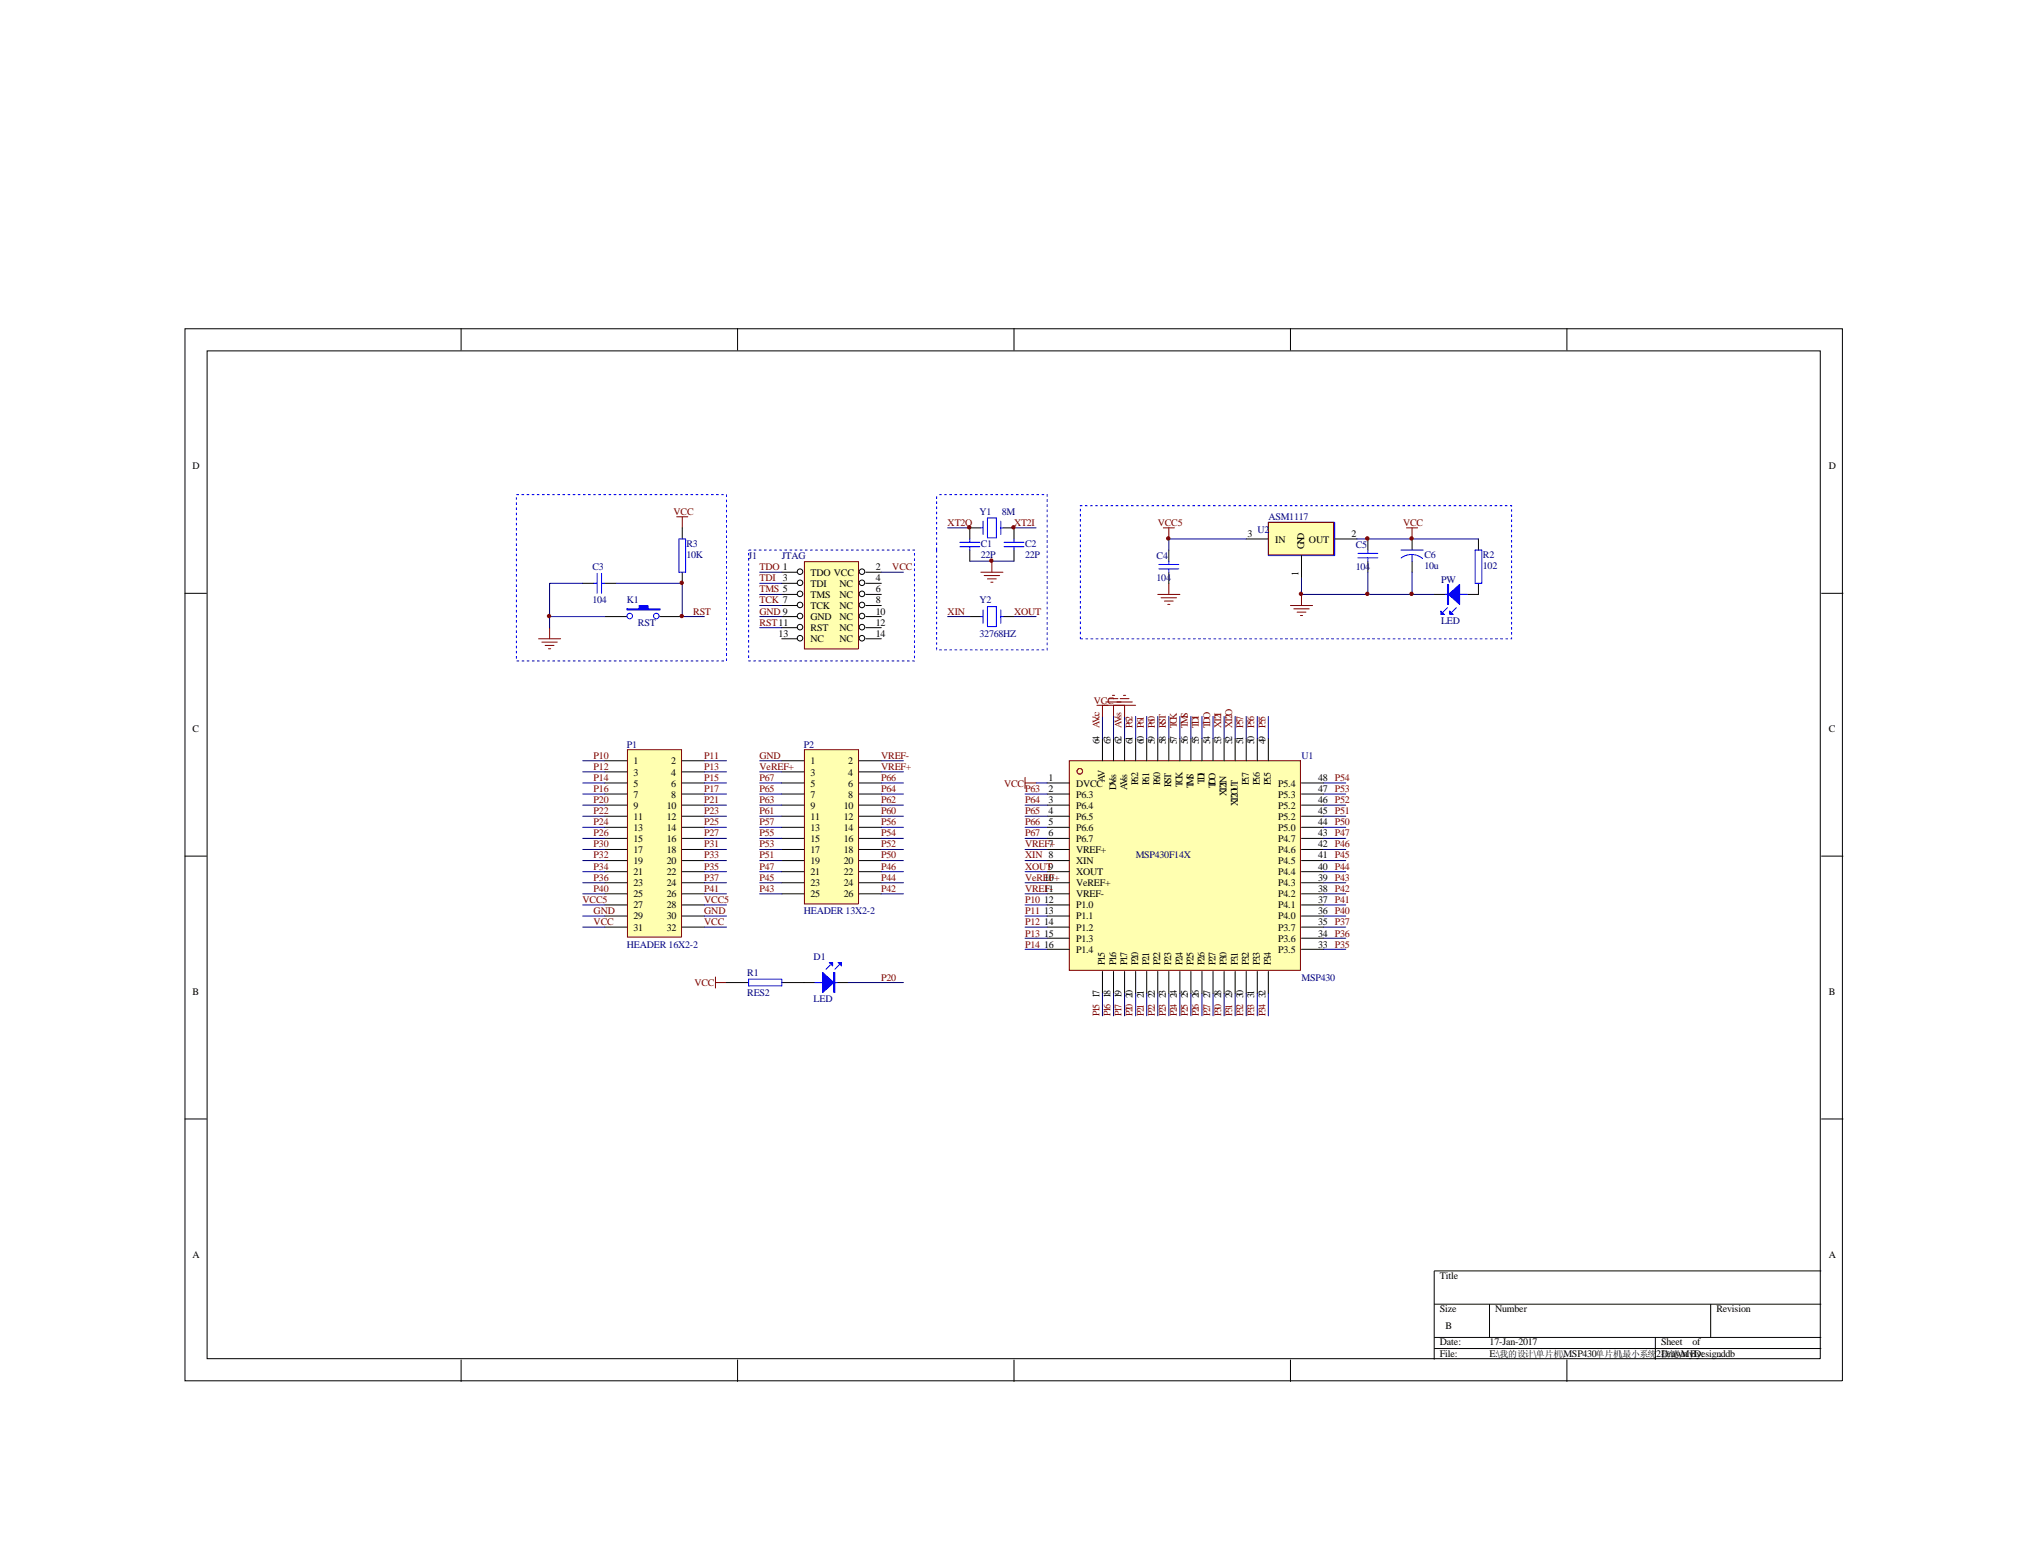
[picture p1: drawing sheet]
<svg xmlns="http://www.w3.org/2000/svg" width="279mm" height="216mm" viewBox="0 0 279 216" stroke-linecap="round" stroke-linejoin="round" font-family="sans-serif">
<g fill="none" stroke="#000" stroke-width=".14">
<path d="M25.5 45.3h228.3v144.9h-228.3zM28.5 48.3h222.3v138.9h-222.3zM63.5 45.2v3.1M101.6 45.2v3.1M139.7 45.2v3.1M177.8 45.2v3.1M215.9 45.2v3.1M25.4 81.7h3.1M250.9 81.7h3.1M25.4 118h3.1M250.9 118h3.1M25.4 154.2h3.1"/>
<path d="M250.9 154.2h3.1M197.6 179.7h53.3M205.2 179.7v4.6M235.7 179.7v4.6M250.9 175.1h-53.3v12.2M63.5 187.3v3.1M101.6 187.3v3.1M139.7 187.3v3.1M177.8 187.3v3.1M197.6 184.3h53.3M197.6 185.8h53.3M215.9 187.3v3.1"/>
<path d="M228.1 184.3v3"/>
</g>
<path d="M147.3 104.8h31.9v28.9h-31.9z" fill-rule="evenodd" fill="#ffffb0" stroke="#800000" stroke-width=".14"/>
<g fill="none" stroke="#000" stroke-width=".14">
<path d="M94 72.7v1.6M94 78.8v1.6M80.3 80.4h1.5M83.3 85h3.1M83.3 80.4h1.6M90.9 85h3.1M144.3 107.9h3M144.3 109.4h3M144.3 110.9h3M144.3 112.5h3M144.3 114h3M144.3 115.5h3"/>
<path d="M144.3 117h3M144.3 118.6h3M151.9 101.8v3M153.4 101.8v3M154.9 101.8v3M156.5 101.8v3M158 101.8v3M159.5 101.8v3M161 101.8v3M162.6 101.8v3M164.1 101.8v3M165.6 101.8v3"/>
<path d="M167.1 101.8v3M168.6 101.8v3M170.2 101.8v3M171.7 101.8v3M173.2 101.8v3M174.7 101.8v3M179.3 107.9h3.1M179.3 109.4h3.1M179.3 110.9h3.1M179.3 112.5h3.1M179.3 114h3.1M179.3 115.5h3.1"/>
<path d="M179.3 117h3.1M179.3 118.6h3.1M144.3 120.1h3M144.3 121.6h3M144.3 123.2h3M144.3 124.7h3M144.3 126.2h3M144.3 127.7h3M144.3 129.3h3M144.3 130.8h3M151.9 133.8v3.1M153.4 133.8v3.1"/>
<path d="M154.9 133.8v3.1M156.5 133.8v3.1M158 133.8v3.1M159.5 133.8v3.1M161 133.8v3.1M162.6 133.8v3.1M164.1 133.8v3.1M165.6 133.8v3.1M167.1 133.8v3.1M168.6 133.8v3.1M170.2 133.8v3.1M171.7 133.8v3.1"/>
<path d="M173.2 133.8v3.1M174.7 133.8v3.1M179.3 120.1h3.1M179.3 121.6h3.1M179.3 123.2h3.1M179.3 124.7h3.1M179.3 126.2h3.1M179.3 127.7h3.1M179.3 129.3h3.1M179.3 130.8h3.1"/>
</g>
<circle cx="148.8" cy="106.3" r=".38" fill="none" stroke="#f00" stroke-width=".14"/>
<path d="M93.2 71.2h1.6M94 71.2v1.5M160.3 72.7h1.5M161 72.7v1.6M74.2 88h3M74.6 88.5h2.2M75.1 88.9h1.2M75.6 89.4h.3M75.7 86.5v1.5" fill="none" stroke="#800000" stroke-width=".14"/>
<path d="M86.4 83.9h1.7v-.5h1.2v.5h1.6v.1h-4.5z" fill-rule="evenodd" fill="#00f" stroke="#00f" stroke-width=".14"/>
<g fill="none" stroke="#00f" stroke-width=".14">
<path d="M82.3 79v2.7M82.9 79v2.7M93.5 74.3h1v4.5h-1zM81.8 80.4h.5M82.9 80.4h.4"/>
<circle cx="86.8" cy="84.9" r=".38"/>
<circle cx="90.4" cy="84.9" r=".38"/>
</g>
<path d="M80.3 80.4h-4.6v6.1M84.9 80.4h9.1v4.6h3" fill="none" stroke="#000080" stroke-width=".14"/>
<path d="M71.1 68.1h29v23h-29v-23" fill="none" stroke="#00f" stroke-width=".14" stroke-dasharray=".4 .4 .4 .4 .4 .4 .4 .4" stroke-linecap="butt"/>
<path d="M110.9 77.5h7.4v11.9h-7.4z" fill="#ffffb0"/>
<path d="M110.8 77.4h7.5v12h-7.5z" fill="none" stroke="#800000" stroke-width=".14"/>
<g fill="none" stroke="#000" stroke-width=".14">
<path d="M107.7 78.8h2.1M119.3 78.8h2.1M107.7 80.4h2.1M107.7 81.9h2.1M107.7 83.4h2.1M107.7 85h2.1M107.7 86.5h2.1M107.7 88h2.1M119.3 80.4h2.1M119.3 81.9h2.1M119.3 83.4h2.1M119.3 85h2.1"/>
<path d="M119.3 86.5h2.1M119.3 88h2.1"/>
<circle cx="110.2" cy="78.8" r=".38"/>
<circle cx="118.8" cy="78.8" r=".38"/>
<circle cx="110.2" cy="87.9" r=".38"/>
<circle cx="110.2" cy="81.8" r=".38"/>
<circle cx="110.2" cy="80.3" r=".38"/>
<circle cx="110.2" cy="83.3" r=".38"/>
<circle cx="110.2" cy="86.4" r=".38"/>
<circle cx="110.2" cy="84.9" r=".38"/>
<circle cx="118.8" cy="87.9" r=".38"/>
<circle cx="118.8" cy="81.8" r=".38"/>
<circle cx="118.8" cy="80.3" r=".38"/>
<circle cx="118.8" cy="83.3" r=".38"/>
<circle cx="118.8" cy="84.9" r=".38"/>
<circle cx="118.8" cy="86.4" r=".38"/>
</g>
<path d="M104.7 78.8h3M121.4 78.8h3.1M104.7 80.4h3M104.7 81.9h3M104.7 83.4h3M104.7 85h3M104.7 86.5h3" fill="none" stroke="#000080" stroke-width=".14"/>
<path d="M103.1 75.8h22.9v15.3h-22.9v-15.3" fill="none" stroke="#00f" stroke-width=".14" stroke-dasharray=".4 .4 .4 .4 .4 .4 .4 .4" stroke-linecap="butt"/>
<path d="M174.7 72h9.2v4.5h-9.2z" fill="none" stroke="#00f" stroke-width=".14"/>
<path d="M174.8 72.1h8.9v4.4h-8.9z" fill="#ffffb0"/>
<g fill="none" stroke="#800000" stroke-width=".14">
<path d="M135.1 78.8h3.1M135.6 79.3h2.1M136 79.8h1.3M136.7 77.3v1.5M174.8 72h8.9v4.5h-8.9zM193.8 72.7h1.5M194.5 72.7v1.6M136.5 80.2h.3M151.1 97.2h5.4M151.9 97.2v1.5M152.3 96.7h3.7M152.8 96.3h1.2"/>
<path d="M153.3 95.8h.3M153.4 97.2v1.5M154.3 96.3h1.2M154.8 95.8h.3M154.9 97.2v1.5M159.5 81.9h3.1M160 82.4h2.1M160.4 82.8h1.2M160.9 83.3h.3M161 80.4v1.5M177.8 83.4h3M178.2 83.9h2.2"/>
<path d="M178.7 84.3h1.2M179.2 84.8h.3M179.3 81.9v1.5M141.2 107.1v1.5M141.2 107.9h1.5M98.6 134.6v1.5M98.6 135.4h1.5"/>
</g>
<g fill="none" stroke="#000" stroke-width=".14">
<path d="M133.6 75.8v1.5M135.1 72.7h-1.5v1.6M138.2 72.7h1.5v1.6M139.7 75.8v1.5M161 75.8v1.5M161 78.8v1.6M171.7 74.3h3M179.3 76.5v3.1M183.9 74.3h3M188.5 74.3v1.5M188.5 77.3v1.5M194.5 74.3v1.5"/>
<path d="M194.5 77.3v1.5M203.7 74.3v1.5M133.6 85h1.5M138.2 85h1.5M203.7 80.4v1.5h-6.1M100.1 135.4h3M107.7 135.4h9.2"/>
</g>
<g fill="none" stroke="#00f" stroke-width=".14">
<path d="M132.2 75.3h2.8M132.2 74.7h2.8M133.6 74.3v.4M133.6 75.3v.5M135.1 72.7h.3M135.4 71.8v1.8M136 71.4h1.3v2.7h-1.3zM137.9 71.8v1.8M137.9 72.7h.3M138.3 75.3h2.8M138.3 74.7h2.8M139.7 74.3v.4"/>
<path d="M139.7 75.3v.5M159.7 78.4h2.7M159.7 77.8h2.7M161 77.3v.5M161 78.4v.4M187.1 76.9h2.7M187.1 76.2h2.7M188.5 75.8v.4M188.5 76.9v.4M193 75.8h3.1M194.5 76.4a2.35 2.35 0 0 1 1.5 .6M194.5 76.4a2.36 2.36 0 0 0-1.5 .5"/>
<path d="M194.5 76.4v.9M203.2 75.8h.9v4.6h-.9zM135.1 85h.3M135.4 84v1.9M136 83.6h1.3v2.7h-1.3zM137.9 84v1.9M137.9 85h.3M199.1 81.9h3.1M199.4 83.7l-.6 .6M200.6 83.7l-.6 .6M103.1 134.9h4.6v.9h-4.6zM112.3 135.4h3"/>
<path d="M114.4 132.9l-.6 .6M115.6 132.9l-.6 .6"/>
</g>
<g fill="none" stroke="#000080" stroke-width=".14">
<path d="M130.6 72.7h3M133.6 77.3h6.1M139.7 72.7h3M171.7 74.3h-10.7v1.5M186.9 74.3h7.6M188.5 78.8v3.1M194.5 78.8v3.1h-15.2M130.6 85h3M139.7 85h3M151.9 98.7v3.1M153.4 98.7v3.1M154.9 98.7v3.1"/>
<path d="M156.5 98.7v3.1M158 98.7v3.1M159.5 98.7v3.1M161 98.7v3.1M162.6 98.7v3.1M164.1 98.7v3.1M165.6 98.7v3.1M167.1 98.7v3.1M168.6 98.7v3.1M170.2 98.7v3.1M171.7 98.7v3.1M173.2 98.7v3.1"/>
<path d="M174.7 98.7v3.1M141.2 109.4h3.1M141.2 110.9h3.1M141.2 112.5h3.1M141.2 114h3.1M141.2 115.5h3.1M141.2 117h3.1M141.2 118.6h3.1M142.7 107.9h1.6M182.4 107.9h3M182.4 109.4h3M182.4 110.9h3"/>
<path d="M182.4 112.5h3M182.4 114h3M182.4 115.5h3M182.4 117h3M182.4 118.6h3M116.9 135.4h7.6M141.2 120.1h3.1M141.2 121.6h3.1M141.2 123.2h3.1M141.2 124.7h3.1M141.2 126.2h3.1M141.2 127.7h3.1"/>
<path d="M141.2 129.3h3.1M141.2 130.8h3.1M151.9 136.9v3.1M153.4 136.9v3.1M154.9 136.9v3.1M156.5 136.9v3.1M158 136.9v3.1M159.5 136.9v3.1M161 136.9v3.1M162.6 136.9v3.1M164.1 136.9v3.1M165.6 136.9v3.1"/>
<path d="M167.1 136.9v3.1M168.6 136.9v3.1M170.2 136.9v3.1M171.7 136.9v3.1M173.2 136.9v3.1M174.7 136.9v3.1M182.4 120.1h3M182.4 121.6h3M182.4 123.2h3M182.4 124.7h3M182.4 126.2h3M182.4 127.7h3"/>
<path d="M182.4 129.3h3M182.4 130.8h3"/>
</g>
<path d="M129 75.8v13.7h15.3v-21.4h-15.3M129 75.8v-7.7M148.8 88h59.5v-18.3h-59.5v18.3" fill="none" stroke="#00f" stroke-width=".14" stroke-dasharray=".4 .4 .4 .4 .4 .4 .4 .4" stroke-linecap="butt"/>
<g fill="#00f" stroke="#00f" stroke-width=".14">
<path d="M113.3 134l1.6 1.4-1.6 1.4z"/>
<path d="M115.5 132.6h.4v.5z"/>
<path d="M114.3 132.6h.4v.5z"/>
<path d="M199.6 81.9l1.5-1.4v2.8z"/>
<path d="M198.5 84.2l.5 .5h-.5z"/>
<path d="M199.7 84.2l.5 .5h-.5z"/>
<path d="M114.9 134h.1v2.8h-.1z" fill-rule="evenodd"/>
<path d="M199.4 80.5h.2v2.8h-.2z" fill-rule="evenodd"/>
</g>
<path d="M75.7 85h7.6" fill="none" stroke="#33008e" stroke-width=".14"/>
<path d="M110.9 103.4h7.4v21.1h-7.4z" fill="#ffffb0"/>
<path d="M110.8 103.3h7.5v21.2h-7.5z" fill="none" stroke="#800000" stroke-width=".14"/>
<g fill="none" stroke="#000" stroke-width=".14">
<path d="M107.7 104.8h3.1M107.7 106.3h3.1M107.7 107.9h3.1M107.7 109.4h3.1M107.7 110.9h3.1M107.7 112.5h3.1M107.7 114h3.1M107.7 115.5h3.1M107.7 117h3.1M107.7 118.6h3.1M118.4 104.8h3M118.4 106.3h3"/>
<path d="M118.4 107.9h3M118.4 109.4h3M118.4 110.9h3M118.4 112.5h3M118.4 114h3M118.4 115.5h3M118.4 117h3M118.4 118.6h3M107.7 120.1h3.1M107.7 121.6h3.1M107.7 123.2h3.1M118.4 120.1h3"/>
<path d="M118.4 121.6h3M118.4 123.2h3"/>
</g>
<path d="M86.5 103.4h7.4v25.7h-7.4z" fill="#ffffb0"/>
<path d="M86.4 103.3h7.5v25.8h-7.5z" fill="none" stroke="#800000" stroke-width=".14"/>
<g fill="none" stroke="#000" stroke-width=".14">
<path d="M83.3 104.8h3.1M83.3 106.3h3.1M83.3 107.9h3.1M83.3 109.4h3.1M83.3 110.9h3.1M83.3 112.5h3.1M83.3 114h3.1M83.3 115.5h3.1M83.3 117h3.1M83.3 118.6h3.1M94 104.8h3M94 106.3h3"/>
<path d="M94 107.9h3M94 109.4h3M94 110.9h3M94 112.5h3M94 114h3M94 115.5h3M94 117h3M94 118.6h3M83.3 120.1h3.1M83.3 121.6h3.1M83.3 123.2h3.1M83.3 124.7h3.1"/>
<path d="M83.3 126.2h3.1M83.3 127.7h3.1M94 120.1h3M94 121.6h3M94 123.2h3M94 124.7h3M94 126.2h3M94 127.7h3"/>
</g>
<g fill="none" stroke="#000080" stroke-width=".14">
<path d="M179.3 79.6v2.3M194.5 74.3h9.2M194.5 81.9h3.1M80.3 104.8h3M80.3 106.3h3M80.3 107.9h3M80.3 114h3M80.3 112.5h3M80.3 110.9h3M80.3 109.4h3M80.3 118.6h3M80.3 117h3"/>
<path d="M80.3 115.5h3M97 104.8h3.1M97 106.3h3.1M97 107.9h3.1M97 114h3.1M97 112.5h3.1M97 110.9h3.1M97 109.4h3.1M97 118.6h3.1M97 117h3.1M97 115.5h3.1M104.7 104.8h3"/>
<path d="M104.7 106.3h3M104.7 107.9h3M104.7 114h3M104.7 112.5h3M104.7 110.9h3M104.7 109.4h3M104.7 118.6h3M104.7 117h3M104.7 115.5h3M121.4 104.8h3.1M121.4 106.3h3.1M121.4 107.9h3.1"/>
<path d="M121.4 114h3.1M121.4 112.5h3.1M121.4 110.9h3.1M121.4 109.4h3.1M121.4 118.6h3.1M121.4 117h3.1M121.4 115.5h3.1M80.3 120.1h3M80.3 123.2h3M80.3 121.6h3M80.3 127.7h3M80.3 126.2h3"/>
<path d="M80.3 124.7h3M97 120.1h3.1M97 123.2h3.1M97 121.6h3.1M97 127.7h3.1M97 126.2h3.1M97 124.7h3.1M104.7 120.1h3M104.7 123.2h3M104.7 121.6h3M121.4 120.1h3.1M121.4 123.2h3.1"/>
<path d="M121.4 121.6h3.1"/>
</g>
<g fill="#800000" stroke="#800000" stroke-width=".14">
<circle cx="93.9" cy="84.9" r=".23"/>
<circle cx="93.9" cy="80.3" r=".23"/>
<circle cx="161" cy="74.2" r=".23"/>
<circle cx="188.4" cy="74.2" r=".23"/>
<circle cx="194.5" cy="74.2" r=".23"/>
<circle cx="179.2" cy="81.8" r=".23"/>
<circle cx="136.6" cy="77.2" r=".23"/>
<circle cx="194.5" cy="81.8" r=".23"/>
<circle cx="188.4" cy="81.8" r=".23"/>
<circle cx="133.5" cy="72.7" r=".23"/>
<circle cx="139.6" cy="72.7" r=".23"/>
<circle cx="75.6" cy="84.9" r=".23"/>
</g>
<g font-size="1.4">
<text x="26.5" y="64.7">D</text>
<text x="252" y="64.7">D</text>
<text x="171.9" y="74">3</text>
<text x="175.7" y="74.8">IN</text>
<text x="179.7" y="75.6" transform="rotate(-90 179.7 75.6)">GND</text>
<text x="180.3" y="74.8">OUT</text>
<text x="186.2" y="74">2</text>
<text x="107.9" y="80.1">3</text>
<text x="111.7" y="79.3">TDO VCC</text>
<text x="111.7" y="80.9">TDI</text>
<text x="111.7" y="82.4">TMS</text>
<text x="111.7" y="83.9">TCK</text>
<text x="115.7" y="80.9">NC</text>
<text x="115.7" y="82.4">NC</text>
<text x="115.7" y="83.9">NC</text>
<text x="120.6" y="78.6">2</text>
<text x="120.6" y="80.1">4</text>
<text x="120.6" y="81.6">6</text>
<text x="120.6" y="83.1">8</text>
<text x="178.9" y="79.4" transform="rotate(-90 178.9 79.4)">1</text>
<text x="107.3" y="87.7">13</text>
<text x="111.7" y="85.4">GND</text>
<text x="111.7" y="87">RST</text>
<text x="111.7" y="88.5">NC</text>
<text x="115.7" y="85.4">NC</text>
<text x="115.7" y="87">NC</text>
<text x="115.7" y="88.5">NC</text>
<text x="120.6" y="84.7">10</text>
<text x="120.6" y="86.2">12</text>
<text x="120.6" y="87.7">14</text>
<text x="26.5" y="100.8">C</text>
<text x="252" y="100.8">C</text>
<text x="87.3" y="105.3">1</text>
<text x="87.3" y="106.8">3</text>
<text x="92.5" y="105.3">2</text>
<text x="92.5" y="106.8">4</text>
<text x="111.7" y="105.3">1</text>
<text x="111.7" y="106.8">3</text>
<text x="116.8" y="105.3">2</text>
<text x="116.8" y="106.8">4</text>
<text x="144.4" y="107.6">1</text>
<text x="151.5" y="102.5" transform="rotate(-90 151.5 102.5)">64</text>
<text x="152.2" y="107.7" transform="rotate(-90 152.2 107.7)">AV</text>
<text x="153" y="102.5" transform="rotate(-90 153 102.5)">63</text>
<text x="154.5" y="102.5" transform="rotate(-90 154.5 102.5)">62</text>
<text x="156" y="102.5" transform="rotate(-90 156 102.5)">61</text>
<text x="157.6" y="102.5" transform="rotate(-90 157.6 102.5)">60</text>
<text x="159.1" y="102.5" transform="rotate(-90 159.1 102.5)">59</text>
<text x="160.6" y="102.5" transform="rotate(-90 160.6 102.5)">58</text>
<text x="162.1" y="102.5" transform="rotate(-90 162.1 102.5)">57</text>
<text x="163.7" y="102.5" transform="rotate(-90 163.7 102.5)">56</text>
<text x="165.2" y="102.5" transform="rotate(-90 165.2 102.5)">55</text>
<text x="166.7" y="102.5" transform="rotate(-90 166.7 102.5)">54</text>
<text x="168.2" y="102.5" transform="rotate(-90 168.2 102.5)">53</text>
<text x="169.8" y="102.5" transform="rotate(-90 169.8 102.5)">52</text>
<text x="171.3" y="102.5" transform="rotate(-90 171.3 102.5)">51</text>
<text x="172.8" y="102.5" transform="rotate(-90 172.8 102.5)">50</text>
<text x="174.3" y="102.5" transform="rotate(-90 174.3 102.5)">49</text>
<text x="181.6" y="107.6">48 P54</text>
<text x="87.3" y="108.4">5</text>
<text x="87.3" y="109.9">7</text>
<text x="87.3" y="111.4">9</text>
<text x="87.3" y="112.9">11</text>
<text x="91.9" y="111.4">10</text>
<text x="91.9" y="112.9">12</text>
<text x="92.5" y="108.4">6</text>
<text x="92.5" y="109.9">8</text>
<text x="111.7" y="108.4">5</text>
<text x="111.7" y="109.9">7</text>
<text x="111.7" y="111.4">9</text>
<text x="111.7" y="112.9">11</text>
<text x="116.2" y="111.4">10</text>
<text x="116.2" y="112.9">12</text>
<text x="116.8" y="108.4">6</text>
<text x="116.8" y="109.9">8</text>
<text x="144.4" y="109.1">2</text>
<text x="144.4" y="110.7">3</text>
<text x="144.4" y="112.2">4</text>
<text x="144.4" y="113.7">5</text>
<text x="148.3" y="108.4">DVCC</text>
<text x="148.3" y="109.9">P6.3</text>
<text x="148.3" y="111.4">P6.4</text>
<text x="148.3" y="112.9">P6.5</text>
<text x="153.8" y="108.8" transform="rotate(-90 153.8 108.8)">DVss</text>
<text x="155.3" y="108.8" transform="rotate(-90 155.3 108.8)">AVss</text>
<text x="156.8" y="108.2" transform="rotate(-90 156.8 108.2)">P6.2</text>
<text x="158.3" y="108.2" transform="rotate(-90 158.3 108.2)">P6.1</text>
<text x="159.9" y="108.2" transform="rotate(-90 159.9 108.2)">P6.0</text>
<text x="161.4" y="108.4" transform="rotate(-90 161.4 108.4)">RST</text>
<text x="162.9" y="108.5" transform="rotate(-90 162.9 108.5)">TCK</text>
<text x="164.4" y="108.6" transform="rotate(-90 164.4 108.6)">TMS</text>
<text x="165.9" y="108" transform="rotate(-90 165.9 108)">TDI</text>
<text x="167.5" y="108.6" transform="rotate(-90 167.5 108.6)">TDO</text>
<text x="169" y="109.7" transform="rotate(-90 169 109.7)">XT2IN</text>
<text x="170.5" y="111.1" transform="rotate(-90 170.5 111.1)">XT2OUT</text>
<text x="172" y="108.2" transform="rotate(-90 172 108.2)">P5.7</text>
<text x="173.6" y="108.2" transform="rotate(-90 173.6 108.2)">P5.6</text>
<text x="175.1" y="108.2" transform="rotate(-90 175.1 108.2)">P5.5</text>
<text x="176.1" y="112.9">P5.2</text>
<text x="176.1" y="111.4">P5.2</text>
<text x="176.1" y="109.9">P5.3</text>
<text x="176.1" y="108.4">P5.4</text>
<text x="181.6" y="113.7">44 P50</text>
<text x="181.6" y="112.2">45 P51</text>
<text x="181.6" y="110.7">46 P52</text>
<text x="181.6" y="109.1">47 P53</text>
<text x="87.3" y="114.5">13</text>
<text x="87.3" y="116">15</text>
<text x="87.3" y="117.5">17</text>
<text x="87.3" y="119">19</text>
<text x="91.9" y="114.5">14</text>
<text x="91.9" y="116">16</text>
<text x="91.9" y="117.5">18</text>
<text x="91.9" y="119">20</text>
<text x="111.7" y="114.5">13</text>
<text x="111.7" y="116">15</text>
<text x="111.7" y="117.5">17</text>
<text x="111.7" y="119">19</text>
<text x="116.2" y="114.5">14</text>
<text x="116.2" y="116">16</text>
<text x="116.2" y="117.5">18</text>
<text x="116.2" y="119">20</text>
<text x="144.4" y="115.2">6</text>
<text x="144.4" y="116.8">7</text>
<text x="148.3" y="114.5">P6.6</text>
<text x="148.3" y="116">P6.7</text>
<text x="148.3" y="117.5">VREF+</text>
<text x="148.3" y="119">XIN</text>
<text x="176.1" y="119">P4.5</text>
<text x="176.1" y="117.5">P4.6</text>
<text x="176.1" y="116">P4.7</text>
<text x="176.1" y="114.5">P5.0</text>
<text x="181.6" y="119.8">40 P44</text>
<text x="181.6" y="118.3">41 P45</text>
<text x="181.6" y="116.8">42 P46</text>
<text x="181.6" y="115.2">43 P47</text>
<text x="87.3" y="120.6">21</text>
<text x="87.3" y="122.1">23</text>
<text x="87.3" y="123.6">25</text>
<text x="87.3" y="125.1">27</text>
<text x="91.9" y="120.6">22</text>
<text x="91.9" y="122.1">24</text>
<text x="91.9" y="123.6">26</text>
<text x="91.9" y="125.1">28</text>
<text x="111.7" y="120.6">21</text>
<text x="111.7" y="122.1">23</text>
<text x="111.7" y="123.6">25</text>
<text x="116.2" y="120.6">22</text>
<text x="116.2" y="122.1">24</text>
<text x="116.2" y="123.6">26</text>
<text x="143.8" y="121.3">10</text>
<text x="143.8" y="122.9">11</text>
<text x="143.8" y="124.4">12</text>
<text x="143.8" y="125.9">13</text>
<text x="148.3" y="120.6">XOUT</text>
<text x="148.3" y="122.1">VeREF+</text>
<text x="148.3" y="123.6">VREF-</text>
<text x="148.3" y="125.1">P1.0</text>
<text x="176.1" y="125.1">P4.1</text>
<text x="176.1" y="123.6">P4.2</text>
<text x="176.1" y="122.1">P4.3</text>
<text x="176.1" y="120.6">P4.4</text>
<text x="181.6" y="125.9">36 P40</text>
<text x="181.6" y="124.4">37 P41</text>
<text x="181.6" y="122.9">38 P42</text>
<text x="181.6" y="121.3">39 P43</text>
<text x="87.3" y="126.7">29</text>
<text x="87.3" y="128.3">31</text>
<text x="91.9" y="126.7">30</text>
<text x="91.9" y="128.3">32</text>
<text x="143.8" y="127.4">14</text>
<text x="143.8" y="129">15</text>
<text x="143.8" y="130.6">16</text>
<text x="148.3" y="126.7">P1.1</text>
<text x="148.3" y="128.3">P1.2</text>
<text x="148.3" y="129.8">P1.3</text>
<text x="148.3" y="131.3">P1.4</text>
<text x="176.1" y="131.3">P3.5</text>
<text x="176.1" y="129.8">P3.6</text>
<text x="176.1" y="128.3">P3.7</text>
<text x="176.1" y="126.7">P4.0</text>
<text x="181.6" y="130.6">33 P35</text>
<text x="181.6" y="129">34 P36</text>
<text x="181.6" y="127.4">35 P37</text>
<text x="26.5" y="137.1">B</text>
<text x="151.5" y="137.5" transform="rotate(-90 151.5 137.5)">17</text>
<text x="152.2" y="132.9" transform="rotate(-90 152.2 132.9)">P1.5</text>
<text x="153" y="137.5" transform="rotate(-90 153 137.5)">18</text>
<text x="153.8" y="132.9" transform="rotate(-90 153.8 132.9)">P1.6</text>
<text x="154.5" y="137.5" transform="rotate(-90 154.5 137.5)">19</text>
<text x="155.3" y="132.9" transform="rotate(-90 155.3 132.9)">P1.7</text>
<text x="156" y="137.5" transform="rotate(-90 156 137.5)">20</text>
<text x="156.8" y="132.9" transform="rotate(-90 156.8 132.9)">P2.0</text>
<text x="157.6" y="137.5" transform="rotate(-90 157.6 137.5)">21</text>
<text x="158.3" y="132.9" transform="rotate(-90 158.3 132.9)">P2.1</text>
<text x="159.1" y="137.5" transform="rotate(-90 159.1 137.5)">22</text>
<text x="159.9" y="132.9" transform="rotate(-90 159.9 132.9)">P2.2</text>
<text x="160.6" y="137.5" transform="rotate(-90 160.6 137.5)">23</text>
<text x="161.4" y="132.9" transform="rotate(-90 161.4 132.9)">P2.3</text>
<text x="162.1" y="137.5" transform="rotate(-90 162.1 137.5)">24</text>
<text x="162.9" y="132.9" transform="rotate(-90 162.9 132.9)">P2.4</text>
<text x="163.7" y="137.5" transform="rotate(-90 163.7 137.5)">25</text>
<text x="164.4" y="132.9" transform="rotate(-90 164.4 132.9)">P2.5</text>
<text x="165.2" y="137.5" transform="rotate(-90 165.2 137.5)">26</text>
<text x="165.9" y="132.9" transform="rotate(-90 165.9 132.9)">P2.6</text>
<text x="166.7" y="137.5" transform="rotate(-90 166.7 137.5)">27</text>
<text x="167.5" y="132.9" transform="rotate(-90 167.5 132.9)">P2.7</text>
<text x="168.2" y="137.5" transform="rotate(-90 168.2 137.5)">28</text>
<text x="169" y="132.9" transform="rotate(-90 169 132.9)">P3.0</text>
<text x="169.8" y="137.5" transform="rotate(-90 169.8 137.5)">29</text>
<text x="170.5" y="132.9" transform="rotate(-90 170.5 132.9)">P3.1</text>
<text x="171.3" y="137.5" transform="rotate(-90 171.3 137.5)">30</text>
<text x="172" y="132.9" transform="rotate(-90 172 132.9)">P3.2</text>
<text x="172.8" y="137.5" transform="rotate(-90 172.8 137.5)">31</text>
<text x="173.6" y="132.9" transform="rotate(-90 173.6 132.9)">P3.3</text>
<text x="174.3" y="137.5" transform="rotate(-90 174.3 137.5)">32</text>
<text x="175.1" y="132.9" transform="rotate(-90 175.1 132.9)">P3.4</text>
<text x="252" y="137.1">B</text>
<text x="26.5" y="173.3">A</text>
<text x="252" y="173.3">A</text>
<text x="198.4" y="176.2">Title</text>
<text x="198.4" y="180.8">Size</text>
<text x="198.4" y="185.3">Date:</text>
<text x="199.1" y="183">B</text>
<text x="205.2" y="185.3">17-Jan-2017</text>
<text x="206" y="180.8">Number</text>
<text x="228.9" y="185.3">Sheet</text>
<text x="233.2" y="185.3">of</text>
<text x="236.5" y="180.8">Revision</text>
<text x="198.4" y="186.9">File:</text>
<text x="205.2" y="186.9">E:\</text>
<text x="228.2" y="186.9">2Drawn By:</text>
</g>
<g font-size="1.4" fill="#800000">
<text x="92.8" y="71">VCC</text>
<text x="130.6" y="72.5">XT2O</text>
<text x="139.7" y="72.5">XT2I</text>
<text x="159.5" y="72.5">VCC5</text>
<text x="193.3" y="72.5">VCC</text>
<text x="104.6" y="78.6">TDO 1</text>
<text x="104.6" y="80.1">TDI</text>
<text x="104.6" y="81.6">TMS 5</text>
<text x="104.6" y="83.1">TCK 7</text>
<text x="122.9" y="78.6">VCC</text>
<text x="95.5" y="84.7">RST</text>
<text x="104.6" y="84.7">GND 9</text>
<text x="104.6" y="86.2">RST11</text>
<text x="130.6" y="84.7">XIN</text>
<text x="139.7" y="84.7">XOUT</text>
<text x="150.7" y="96.9">VCC</text>
<text x="151.5" y="100.2" transform="rotate(-90 151.5 100.2)">AVcc</text>
<text x="154.5" y="100.2" transform="rotate(-90 154.5 100.2)">AVss</text>
<text x="156" y="100.2" transform="rotate(-90 156 100.2)">P62</text>
<text x="157.6" y="100.2" transform="rotate(-90 157.6 100.2)">P61</text>
<text x="159.1" y="100.2" transform="rotate(-90 159.1 100.2)">P60</text>
<text x="160.6" y="100.2" transform="rotate(-90 160.6 100.2)">RST</text>
<text x="162.1" y="100.2" transform="rotate(-90 162.1 100.2)">TCK</text>
<text x="163.7" y="100.2" transform="rotate(-90 163.7 100.2)">TMS</text>
<text x="165.2" y="100.2" transform="rotate(-90 165.2 100.2)">TDI</text>
<text x="166.7" y="100.2" transform="rotate(-90 166.7 100.2)">TDO</text>
<text x="168.2" y="100.2" transform="rotate(-90 168.2 100.2)">XT2I</text>
<text x="169.8" y="100.2" transform="rotate(-90 169.8 100.2)">XT2O</text>
<text x="171.3" y="100.2" transform="rotate(-90 171.3 100.2)">P57</text>
<text x="172.8" y="100.2" transform="rotate(-90 172.8 100.2)">P56</text>
<text x="174.3" y="100.2" transform="rotate(-90 174.3 100.2)">P55</text>
<text x="81.8" y="104.6">P10</text>
<text x="81.8" y="106.1">P12</text>
<text x="81.8" y="107.6">P14</text>
<text x="97" y="104.6">P11</text>
<text x="97" y="106.1">P13</text>
<text x="97" y="107.6">P15</text>
<text x="104.6" y="107.6">P67</text>
<text x="104.6" y="106.1">VeREF+</text>
<text x="104.6" y="104.6">GND</text>
<text x="121.4" y="107.6">P66</text>
<text x="121.4" y="106.1">VREF+</text>
<text x="121.4" y="104.6">VREF-</text>
<text x="81.8" y="109.1">P16</text>
<text x="81.8" y="110.7">P20</text>
<text x="81.8" y="112.2">P22</text>
<text x="81.8" y="113.7">P24</text>
<text x="97" y="109.1">P17</text>
<text x="97" y="110.7">P21</text>
<text x="97" y="112.2">P23</text>
<text x="97" y="113.7">P25</text>
<text x="104.6" y="113.7">P57</text>
<text x="104.6" y="112.2">P61</text>
<text x="104.6" y="110.7">P63</text>
<text x="104.6" y="109.1">P65</text>
<text x="121.4" y="113.7">P56</text>
<text x="121.4" y="112.2">P60</text>
<text x="121.4" y="110.7">P62</text>
<text x="121.4" y="109.1">P64</text>
<text x="138.3" y="108.4">VCC</text>
<text x="141.2" y="109.1">P63</text>
<text x="141.2" y="110.7">P64</text>
<text x="141.2" y="112.2">P65</text>
<text x="141.2" y="113.7">P66</text>
<text x="81.8" y="118.3">P32</text>
<text x="81.8" y="119.8">P34</text>
<text x="81.8" y="115.2">P26</text>
<text x="81.8" y="116.8">P30</text>
<text x="97" y="116.8">P31</text>
<text x="97" y="118.3">P33</text>
<text x="97" y="119.8">P35</text>
<text x="97" y="115.2">P27</text>
<text x="104.6" y="118.3">P51</text>
<text x="104.6" y="116.8">P53</text>
<text x="104.6" y="115.2">P55</text>
<text x="104.6" y="119.8">P47</text>
<text x="121.4" y="118.3">P50</text>
<text x="121.4" y="116.8">P52</text>
<text x="121.4" y="115.2">P54</text>
<text x="121.4" y="119.8">P46</text>
<text x="141.2" y="118.3">XIN 8</text>
<text x="141.2" y="119.8">XOUT9</text>
<text x="141.2" y="115.2">P67</text>
<text x="141.2" y="116.8">VREF+</text>
<text x="80.3" y="124.4">VCC5</text>
<text x="81.8" y="121.3">P36</text>
<text x="81.8" y="122.9">P40</text>
<text x="81.8" y="125.9">GND</text>
<text x="97" y="121.3">P37</text>
<text x="97" y="122.9">P41</text>
<text x="97" y="125.9">GND</text>
<text x="97" y="124.4">VCC5</text>
<text x="104.6" y="121.3">P45</text>
<text x="104.6" y="122.9">P43</text>
<text x="121.4" y="121.3">P44</text>
<text x="121.4" y="122.9">P42</text>
<text x="141.2" y="124.4">P10</text>
<text x="141.2" y="125.9">P11</text>
<text x="141.2" y="121.3">VeREF+</text>
<text x="141.2" y="122.9">VREF-</text>
<text x="81.8" y="127.4">VCC</text>
<text x="97" y="127.4">VCC</text>
<text x="141.2" y="127.4">P12</text>
<text x="141.2" y="129">P13</text>
<text x="141.2" y="130.6">P14</text>
<text x="95.7" y="135.9">VCC</text>
<text x="121.4" y="135.1">P20</text>
<text x="151.5" y="140" transform="rotate(-90 151.5 140)">P15</text>
<text x="153" y="140" transform="rotate(-90 153 140)">P16</text>
<text x="154.5" y="140" transform="rotate(-90 154.5 140)">P17</text>
<text x="156" y="140" transform="rotate(-90 156 140)">P20</text>
<text x="157.6" y="140" transform="rotate(-90 157.6 140)">P21</text>
<text x="159.1" y="140" transform="rotate(-90 159.1 140)">P22</text>
<text x="160.6" y="140" transform="rotate(-90 160.6 140)">P23</text>
<text x="162.1" y="140" transform="rotate(-90 162.1 140)">P24</text>
<text x="163.7" y="140" transform="rotate(-90 163.7 140)">P25</text>
<text x="165.2" y="140" transform="rotate(-90 165.2 140)">P26</text>
<text x="166.7" y="140" transform="rotate(-90 166.7 140)">P27</text>
<text x="168.2" y="140" transform="rotate(-90 168.2 140)">P30</text>
<text x="169.8" y="140" transform="rotate(-90 169.8 140)">P31</text>
<text x="171.3" y="140" transform="rotate(-90 171.3 140)">P32</text>
<text x="172.8" y="140" transform="rotate(-90 172.8 140)">P33</text>
<text x="174.3" y="140" transform="rotate(-90 174.3 140)">P34</text>
</g>
<g font-size="1.4" fill="#000080">
<text x="135" y="71">Y1</text>
<text x="138" y="71">8M</text>
<text x="174.8" y="71.7">ASM1117</text>
<text x="94.6" y="75.4">R3</text>
<text x="94.6" y="76.9">10K</text>
<text x="103.1" y="77">J1</text>
<text x="107.7" y="77">JTAG</text>
<text x="135.1" y="75.4">C1</text>
<text x="135.1" y="76.9">22P</text>
<text x="141.2" y="75.4">C2</text>
<text x="141.2" y="76.9">22P</text>
<text x="159.3" y="77">C4</text>
<text x="173.2" y="73.4">U2</text>
<text x="186.8" y="75.5">C5</text>
<text x="196.3" y="76.9">C6</text>
<text x="204.3" y="76.9">R2</text>
<text x="81.6" y="78.6">C3</text>
<text x="81.6" y="83.1">104</text>
<text x="86.4" y="83.1">K1</text>
<text x="135" y="83.1">Y2</text>
<text x="159.3" y="80.1">104</text>
<text x="186.8" y="78.6">104</text>
<text x="196.3" y="78.4">10u</text>
<text x="198.5" y="80.3">PW</text>
<text x="204.3" y="78.4">102</text>
<text x="87.9" y="86.2">RST</text>
<text x="135" y="87.7">32768HZ</text>
<text x="198.5" y="85.9">LED</text>
<text x="86.4" y="103">P1</text>
<text x="110.7" y="103">P2</text>
<text x="179.3" y="104.6">U1</text>
<text x="156.5" y="118.3">MSP430F14X</text>
<text x="110.7" y="125.9">HEADER 13X2-2</text>
<text x="86.4" y="130.6">HEADER 16X2-2</text>
<text x="103" y="134.5">R1</text>
<text x="103" y="137.2">RES2</text>
<text x="112.1" y="132.3">D1</text>
<text x="179.3" y="135.1">MSP430</text>
<text x="112.1" y="138">LED</text>
</g>
<g font-size="1.2">
<text x="206.6" y="186.9">我的设计\单片机\MSP430单片机\最小系统</text>
<text x="228.9" y="186.9">按键\MyDesign.ddb</text>
</g>
</svg>
